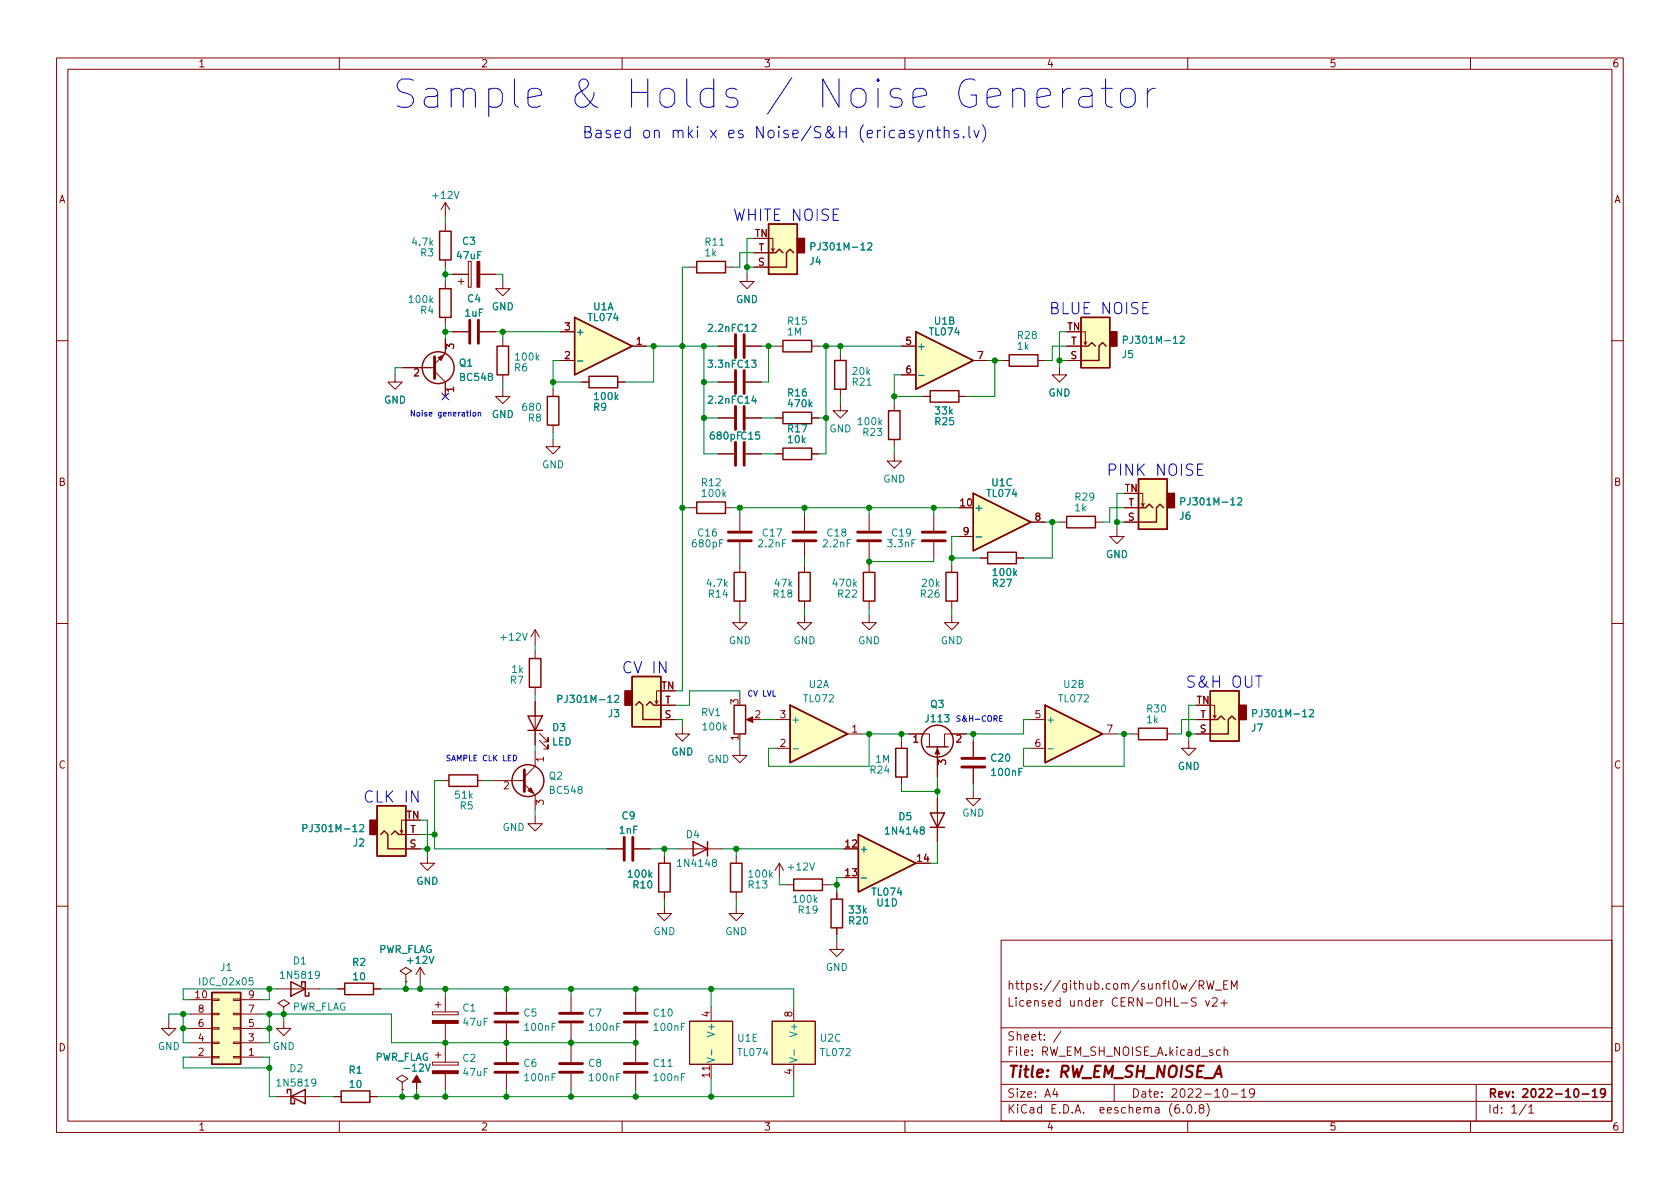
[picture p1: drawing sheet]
<svg xmlns="http://www.w3.org/2000/svg" width="297mm" height="210mm" viewBox="0 0 297 210" stroke-linecap="round" stroke-linejoin="round" font-family="sans-serif">
<g fill="none" stroke="#840000" stroke-width=".18">
<path d="M10 10.2h277v190.1h-277zM12 12.2h273v186.1h-273zM60 10.2v2M110 10.2v2M160 10.2v2M210 10.2v2M260 10.2v2M78.7 35.8v2.5M78.7 39.6v1.3M78.7 35.8l-.7 1.3M78.7 35.8l.8 1.3M78.7 59.9v2.6l-1.9 1.9"/>
<path d="M78.7 46v1.2M78.7 49.8v1.2M78.7 56.1v1.3M80 58.7h2.8M80 48.5h2.8M81 49.8h1M81.5 49.3v1M82.8 46.2h.5v4.6h-.5zM84.8 58.7h2.8M84.8 48.5h2.8M88.9 49.8v1.2h1.3l-1.3 1.3-1.3-1.3h1.3M88.9 59.9v1.3"/>
<path d="M99.1 58.7h2.5M121.9 47.2h1.3M128.3 47.2h1.2M132.1 48.5v1.3h-1.3l1.3 1.2 1.2-1.2h-1.2M133.3 47.2h2.6M133.3 44.7h2.6M135.9 42.2h.8v2.2l.2-.5M136.4 43.9l.3 .5M191.1 58.7h.8v2.3l.3-.6M10 60.2h2M69.8 66.3v1.3h1.3l-1.3 1.2-1.2-1.2h1.2M71.1 65h5.7"/>
<path d="M76.8 65.7l1.9 1.9v2.5M88.9 68.8v1.3h1.3l-1.3 1.3-1.3-1.3h1.3M88.9 66.3v1.3M97.8 77.7v1.3h1.3l-1.3 1.3-1.3-1.3h1.3M97.8 68.8v1.3M97.8 75.2v1.2M99.1 63.7h2.5M102.9 67.6h1.2M109.2 67.6h1.3M111.8 61.2h2.5M127 61.2h2.8M127 73.9h2.8"/>
<path d="M127 67.6h2.8M131.8 61.2h2.8M131.8 73.9h2.8M131.8 67.6h2.8M137.2 61.2h1.2M137.2 73.9h1.2M143.5 61.2h1.3M143.5 73.9h1.3M148.6 71.4v1.2h1.3l-1.3 1.3-1.3-1.3h1.3M148.6 62.5v1.2M148.6 68.8v1.3M158.1 71.4v1.2"/>
<path d="M158.1 77.7v1.3M159.4 61.2h2.5M159.4 66.3h2.5M163.2 70.1h1.3M169.5 70.1h1.3M172.1 63.7h2.5M177.2 63.7h1.2M183.5 63.7h1.3M187.3 65v1.3h-1.2l1.2 1.3 1.3-1.3h-1.3M188.6 61.2h2.5M188.6 63.7h2.5M191.6 60.4l.3 .6"/>
<path d="M285 60.2h2M121.9 89.8h1.3M127 80.3h2.8M128.3 89.8h1.2M130.8 91.1v2.7M130.8 95.9v2.8M130.8 99.9v1.3M131.8 80.3h2.8M137.2 80.3h1.2M142.2 91.1v2.7M142.2 95.9v2.8M142.2 99.9v1.3"/>
<path d="M143.5 80.3h1.3M153.7 91.1v2.7M153.7 95.9v2.8M153.7 99.9v1.3M158.1 80.3v1.2h1.3l-1.3 1.3-1.3-1.3h1.3M165.1 91.1v2.7M165.1 95.9v2.8M168.3 99.9v1.3M169.5 94.9h2.6M173.4 98.7h1.2M179.7 98.7h1.3M182.2 92.3h2.6"/>
<path d="M187.3 92.3h1.3M193.7 92.3h1.2M197.5 93.6v1.3h-1.3l1.3 1.2 1.3-1.2h-1.3M198.8 92.3h2.5M198.8 89.8h2.5M201.3 87.2h.8v2.3l.2-.5M201.8 89l.3 .5M10 110.2h2M94.6 111.4v2.5M94.6 115.2v1.3M94.6 111.4l.8 1.2M94.6 111.4l-.7 1.2"/>
<path d="M130.8 108.8v1.3h1.3l-1.3 1.3-1.3-1.3h1.3M130.8 106.3v1.3M142.2 108.8v1.3h1.3l-1.3 1.3-1.2-1.3h1.2M142.2 106.3v1.3M153.7 108.8v1.3h1.2l-1.2 1.3-1.3-1.3h1.3M153.7 106.3v1.3M168.3 108.8v1.3h1.2l-1.2 1.3-1.3-1.3h1.3M168.3 106.3v1.3M285 110.2h2M78.1 138h1.3M84.5 138h1.2M87 138h5.7"/>
<path d="M92.7 138.7l1.9 1.9v2.5M94.6 133v2.5l-1.9 1.9M94.6 121.5v1.3M94.6 124.1v7.6M95.4 130.9l1.5 1.6v-.8v.8h-.8M95.4 129.7l1.5 1.5v-.8v.8h-.8M116.3 123.9l-.2 .6M116.8 122.2h-.7v2.3l-.3-.6M116.8 127.2h2.6M116.8 124.7h2.6M120.6 128.5v1.3h1.3l-1.3 1.3-1.2-1.3h1.2M130.8 132.3v1.3h1.3l-1.3 1.3-1.3-1.3h1.3"/>
<path d="M132.3 127.2h1M137.2 127.2h2.5M137.2 132.3h2.5M149.9 129.8h2.5M159.4 131.1v1.2M159.4 137.4v1.3M160.7 129.8h3.6v2.3M165.7 132.1v5.3M170.8 129.8h-3.8v2.3M172.1 139.9v1.3h1.3l-1.3 1.3-1.3-1.3h1.3M172.1 131.1v2.8M172.1 135.9v2.8"/>
<path d="M182.2 127.2h2.6M182.2 132.3h2.6M194.9 129.8h2.6M200 129.8h1.3M206.4 129.8h1.2M210.2 131.1v1.2h-1.3l1.3 1.3 1.3-1.3h-1.3M211.5 129.8h2.5M211.5 127.2h2.5M214 124.7h.8v2.3l.2-.5M214.5 126.5l.3 .5M71.2 146.8l-.2 .5M71.8 145h-.8v2.3l-.3-.5"/>
<path d="M71.8 150.1h2.5M71.8 147.6h2.5M75.6 151.4v1.2h1.2l-1.2 1.3-1.3-1.3h1.3M94.6 144.4v1.3h1.3l-1.3 1.2-1.3-1.2h1.3M107.3 150.1h2.8M112.1 150.1h2.8M117.5 151.4v1.2M117.5 157.7v1.3M120 150.1h7.6M130.2 151.4v1.2M130.2 157.7v1.3M137.8 152.6l.8 1.3"/>
<path d="M137.8 152.6v2.6M137.8 152.6l-.8 1.3M139.1 156.5h1.2M145.4 156.5h1.3M148 157.7v1.3M165.7 141.2v7.6M10 160.2h2M33.7 176.8h3.8M33.7 179.3h3.8M37.5 176.7h1.2v.2h-1.2zM37.5 179.2h1.2v.2h-1.2zM41.3 176.7h1.2v.2h-1.2z"/>
<path d="M41.3 179.2h1.2v.2h-1.2zM42.5 176.8h3.9M42.5 179.3h3.9M48.9 174.9h7.6M50.2 178l1-.6-1-.6-1.1 .6 1.1 .6v1.3M50.2 179.3h.1M59.7 174.9h1.3M66 174.9h1.3M71.8 172.3l1-.6-1-.6-1.1 .6 1.1 .6v1.3M71.8 173.6h.1M74.3 171.1l-.8 1.2M74.3 171.1v2.5"/>
<path d="M74.3 171.1l.8 1.2M76.5 178.9h4.5v.5h-4.5zM77 177.7h1M77.5 177.2v1M78.7 176.1v2.8M89.5 176.1v2.8M101 176.1v2.8M112.4 176.1v2.8M117.5 160.3v1.2h1.2l-1.2 1.3-1.3-1.3h1.3M125.7 178v2.6M130.2 160.3v1.2h-1.3l1.3 1.3 1.2-1.3h-1.2M140.3 178v2.6"/>
<path d="M148 166.6v1.3h-1.3l1.3 1.3 1.2-1.3h-1.2M148 164.1v1.2M177 166.3h108v32h-108zM211.5 176.5l-.6-.1-.3 .3 .2 .4 .6 .3v.4l-.2 .1h-.6M211.5 173.4l-1.3 1.9M212 174.2l.7-.1 .2-.2-.1-.3-.2-.2h-.6v1.5M212.4 174.2l.5 .7M213.1 176.9l.4 1 .4-1M213.4 173.4l.3 1.5 .3-1 .3 1 .3-1.5M214.4 176.6l.5-.2 .2 .2 .1 .3-.9 1h.9M214.9 175.1h1.1M215.9 177.4h1.1"/>
<path d="M216.4 174.1h.5M216.4 176.8v1.1M217.1 173.4h-.7v1.5h.7M217.7 174.9v-1.5l.5 1.1 .5-1.1v1.5M285 160.2h2M29.8 180.6v1.3h1.3l-1.3 1.2-1.2-1.2h1.2M33.7 186.9h3.8M33.7 184.4h3.8M33.7 181.9h3.8M37.5 181.7h1.2v.3h-1.2zM37.5 184.3h1.2v.2h-1.2zM37.5 186.8h1.2v.3h-1.2z"/>
<path d="M41.3 181.7h1.2v.3h-1.2zM41.3 184.3h1.2v.2h-1.2zM41.3 186.8h1.2v.3h-1.2zM42.5 186.9h3.9M42.5 184.4h3.9M42.5 181.9h3.9M48.9 193.9h7.6M50.2 180.6v1.3h1.2l-1.2 1.2-1.3-1.2h1.3M59.1 193.9h1.2M60 198.3v2M65.4 193.9h1.3M71.1 191.4l1-.7-1-.6-1 .6 1 .7v1.3"/>
<path d="M71.1 192.7h.1M76.5 187.8h4.5v.5h-4.5zM77 186.6h1M77.5 186v1.1M78.7 181v2.8M78.7 185v2.8M78.7 189.9v2.8M89.5 181v2.8M89.5 185v2.8M89.5 189.9v2.8M101 181v2.8M101 185v2.8"/>
<path d="M101 189.9v2.8M110 198.3v2M112.4 181v2.8M112.4 185v2.8M112.4 189.9v2.8M121.9 180.6h7.6v7.6h-7.6zM125.7 188.2v2.5M136.5 180.6h7.6v7.6h-7.6zM140.3 188.2v2.5M160 198.3v2M177 194.8h108M177 191.8h108"/>
<path d="M177 187.8h108M177 181.8h108M186.5 192.5l-.4 1h1M186.9 193v1M187.6 182.4l-1.3 1.9M197 191.8v3M208.4 195.3a.59 .59 0 0 0-.7 .7v.5l.2 .3h.4l.2-.1 .1-.5-.2-.2-.4-.1-.3 .3M209.2 196.7v.1M210 198.3v2M210.1 195.4l.1-.1a.81 .81 0 0 1 .6 .7 .81 .81 0 0 1-.3 .8h-.1a.81 .81 0 0 1-.6-.6 .81 .81 0 0 1 .3-.8zM211.4 196.7v.1M212.3 196l-.3-.3 .1-.2 .2-.2 .4 .1 .2 .2-.1 .2-.7 .2-.1 .3 .1 .4 .2 .1h.3l.3-.3v-.2l-.3-.3"/>
<path d="M213.4 195.1a1.72 1.72 0 0 1 0 2.3M215.8 185.7l-.4-.1-.3 .3v.4l.1 .3h.6M216.4 192.6l.2-.1a.81 .81 0 0 1 .6 .7 .81 .81 0 0 1-.3 .8h-.2a.81 .81 0 0 1-.6-.6 .81 .81 0 0 1 .3-.8zM216.4 185.8l.2-.2 .4 .1 .1 .9M216.4 185.1v1.5M217.7 193.5h1.2M219.5 193l.4-.5v1.5M219.5 194h.9M221.8 193.2l-.3 .3-.4-.1-.2-.2 .2-.6 .4-.1 .2 .2a.99 .99 0 0 1-.3 1.3h-.3M260 198.3v2M261 191.8v6.5M269.9 195.3l-1.3 1.9"/>
<path d="M270.3 195.8l.4-.5v1.5M270.3 196.8h.9"/>
</g>
<path d="M279.8 193.5h1.1M281.6 193l.4-.5v1.5M281.6 194h.8M283.8 193.2l-.2 .3h-.3l-.3-.3 .1-.6 .5-.1 .2 .2a.99 .99 0 0 1-.4 1.3h-.3" fill="none" stroke="#840000" stroke-width=".3"/>
<path d="M214.7 190.5l.9-2 .4 2" fill="none" stroke="#840000" stroke-width=".4"/>
<g fill="none" stroke="#840000" stroke-width=".25">
<path d="M135.9 39.6h5.1v8.9h-5.1zM77.7 51h2.1v5.1h-2.1zM77.7 40.9h2.1v5.1h-2.1zM101.6 56.1l10.2 5.1-10.2 5.1zM123.2 46.2h5.1v2.1h-5.1zM135.9 44.7h1.3l.6-.6 .6 .6M140.3 44.7l-.6-.6-.6 .6v2.5h-3.2M161.9 58.7l10.2 5-10.2 5.1zM191.1 56.1h5.1v8.9h-5.1zM87.9 61.2h2v5.1h-2zM96.8 70.1h2v5.1h-2zM104.1 66.5h5.1v2.1h-5.1z"/>
<path d="M138.4 60.2h5.1v2h-5.1zM138.4 72.9h5.1v2h-5.1zM138.4 79.2h5.1v2.1h-5.1zM147.6 63.7h2v5.1h-2zM157.1 72.6h2v5.1h-2zM164.5 69.1h5v2h-5zM178.4 62.7h5.1v2.1h-5.1zM191.1 61.2h1.3l.6-.6 .7 .6M195.6 61.2l-.7-.6-.6 .6v2.5h-3.2M123.2 88.8h5.1v2h-5.1zM172.1 87.2l10.1 5.1-10.1 5.1zM174.6 97.7h5.1v2h-5.1z"/>
<path d="M188.6 91.3h5.1v2h-5.1zM201.3 84.7h5.1v8.9h-5.1zM201.3 89.8h1.3l.6-.7 .6 .7M205.7 89.8l-.6-.7-.6 .7v2.5h-3.2M93.6 116.5h2v5h-2zM111.8 119.6h5v8.9h-5zM129.8 101.2h2v5.1h-2zM141.2 101.2h2.1v5.1h-2.1zM152.7 101.2h2v5.1h-2zM167.3 101.2h2v5.1h-2zM79.4 137h5.1v2.1h-5.1zM93.3 126.6h2.6l-1.3 2.6z"/>
<path d="M93.3 129.2h2.6M112.4 124.7l.6-.6 .7 .6v2.5h3.1M114.3 124.7l.6-.6 .7 .6h1.2M129.8 124.7h2v5.1h-2zM139.7 124.7l10.2 5.1-10.2 5.1zM158.4 132.3h2v5.1h-2zM163.8 132.1h3.8M184.8 124.7l10.1 5.1-10.1 5.1zM201.3 128.8h5.1v2h-5.1zM214 122.2h5.1v8.9h-5.1zM214 127.2h1.3l.6-.6 .6 .6M218.4 127.2l-.6-.6-.6 .6v2.6h-3.2"/>
<path d="M66.7 142.5h5.1v8.9h-5.1zM67.3 147.6l.6-.7 .7 .7v2.5h3.2M69.2 147.6l.6-.7 .7 .7h1.3M116.5 152.6h2v5.1h-2zM122.6 148.8l2.5 1.3-2.5 1.3zM125.1 148.8v2.6M129.2 152.6h2v5.1h-2zM140.3 155.4h5.1v2.1h-5.1zM146.9 159h2.1v5.1h-2.1zM151.8 147.6l10.1 5-10.1 5.1zM164.5 143.8h2.5l-1.3 2.5zM164.5 146.3h2.5"/>
<path d="M37.5 175.5h5v12.7h-5zM51.4 173.6l2.6 1.3-2.6 1.2zM53.3 174.2v-.6h.7v2.5h.6v-.6M61 173.9h5v2h-5zM50.8 193.3v-.6h.6v2.5h.7v-.6M51.4 193.9l2.6-1.2v2.5zM60.3 192.9h5.1v2h-5.1z"/>
<circle cx="77.5" cy="65" r="2.82"/>
<circle cx="93.3" cy="138" r="2.82"/>
<circle cx="165.7" cy="131.1" r="2.82"/>
</g>
<g fill="none" stroke="#840000" stroke-width=".51">
<path d="M83.1 56.6v4.1M84.6 56.6v4.1M130 59.2v4M131.6 59.2v4M76.8 63.1v3.8M130 65.5v4.1M130 71.9v4M130 78.2v4.1M131.6 65.5v4.1M131.6 71.9v4M131.6 78.2v4.1M128.8 94.1h4"/>
<path d="M128.8 95.6h4M140.2 94.1h4.1M140.2 95.6h4.1M151.6 94.1h4.1M151.6 95.6h4.1M163.1 94.1h4M163.1 95.6h4M92.7 136.1v3.8M170.1 134.1h4M170.1 135.6h4M110.4 148.1v4M111.9 148.1v4"/>
<path d="M87.5 179.2h4.1M98.9 179.2h4.1M110.4 179.2h4M87.5 189.6h4.1M87.5 188.1h4.1M87.5 180.7h4.1M98.9 189.6h4.1M98.9 188.1h4.1M98.9 180.7h4.1M110.4 189.6h4M110.4 188.1h4M110.4 180.7h4"/>
</g>
<g fill="#840000" stroke="#840000" stroke-width=".18">
<path d="M93.3 139.8l.6-.5 .5 1z"/>
<path d="M73.7 190.1l.7 1.3h-.7v1.3v-1.3h-.8z"/>
<path d="M84.3 46.2h.5v4.6h-.5z"/>
<path d="M77.5 63.2l1-.5-.5 1z"/>
<path d="M165.7 132.3l.4 1h-.7z"/>
<path d="M76.5 180.5h4.5v.5h-4.5z"/>
<path d="M76.5 189.4h4.5v.5h-4.5z"/>
<path d="M132 127.2l1.1-.5v1.1z"/>
</g>
<g fill="#ffffc2" stroke="#ffffc2" stroke-width=".18">
<path d="M151.8 147.6l10.1 5-10.1 5.1z"/>
<path d="M214 122.2h5.1v8.9h-5.1z"/>
<path d="M37.5 175.5h5v12.7h-5z"/>
<path d="M184.8 124.7l10.1 5.1-10.1 5.1z"/>
<path d="M201.3 84.7h5.1v8.9h-5.1z"/>
<path d="M161.9 58.7l10.2 5-10.2 5.1z"/>
<path d="M135.9 39.6h5.1v8.9h-5.1z"/>
<path d="M139.7 124.7l10.2 5.1-10.2 5.1z"/>
<path d="M101.6 56.1l10.2 5.1-10.2 5.1z"/>
<path d="M136.5 180.6h7.6v7.6h-7.6z"/>
<path d="M191.1 56.1h5.1v8.9h-5.1z"/>
<path d="M66.7 142.5h5.1v8.9h-5.1z"/>
<path d="M172.1 87.2l10.1 5.1-10.1 5.1z"/>
<path d="M121.9 180.6h7.6v7.6h-7.6z"/>
<path d="M111.8 119.6h5v8.9h-5z"/>
</g>
<g fill="none" stroke="#008484" stroke-width=".18">
<path d="M143.4 43.6l.6-.1 .1-.1-.1-.3-.6-.2v1.3M153.4 43.1l.5-.2 .2 .4-.7 .9h.7M208.7 59.6l.5-.2 .2 .4-.8 .9h.8M102.1 63.8h1M162.4 66.4h1M198.6 60.1h.6l.2-.2-.1-.3-.7-.2v1.3M172.6 95h1M208.8 88.7l.6-.1 .1-.2v-.3l-.7-.1v1.3M218.8 88.1l.5-.1 .3 .4-.8 .9h.8M98.6 123.6h.6l.2-.2-.1-.3-.7-.2v1.3M108.7 123.1l.5-.2 .2 .4-.8 .9h.8M140.2 132.4h1"/>
<path d="M185.3 132.4h1M221.5 126.2l.6-.1 .1-.2v-.3l-.7-.1v1.3M231.5 125.6l.5-.1 .3 .3-.8 1h.8M53.6 146.5l.6-.1 .1-.2-.1-.3-.6-.1v1.3M63.6 145.9l.5-.1 .2 .4-.8 .9h.8M152.3 155.3h.9M125 187l1.3 .5-1.3 .4M125.8 185.6v1M139.6 187l1.3 .5-1.3 .4M140.4 185.6v1"/>
</g>
<g fill="#840000" stroke="#840000" stroke-width=".25">
<path d="M219.1 124.7h1.2v2.5h-1.2z"/>
<path d="M206.4 87.2h1.2v2.6h-1.2z"/>
<path d="M141 42.2h1.2v2.5h-1.2z"/>
<path d="M196.2 58.7h1.3v2.5h-1.3z"/>
<path d="M65.4 145h1.3v2.6h-1.3z"/>
<path d="M110.5 122.2h1.3v2.5h-1.3z"/>
</g>
<g fill="none" stroke="#0000c2" stroke-width=".18">
<path d="M179.1 16.1a1.24 1.24 0 0 1 2.1 .2v2.7M179.1 15.6v3.4M183.3 17.3l2.4-.5v-.5l-.2-.4-.5-.3h-.9l-.5 .3-.3 .4v1.9l.3 .5 .5 .3h.9l.5-.3M187.9 15.6v3.4M189.3 15.6a1.28 1.28 0 0 0-1.4 1M191 15.9l.4-.3h1l.5 .3 .2 .4v2.7M193.1 16.8l-.5 .3h-1.2a.98 .98 0 0 0-.7 .9 .98 .98 0 0 0 .7 1h1.2l.5-.3M194.8 15.6h1.9M195.5 14v4.2l.2 .5 .5 .3h.5M198.3 16.1a1.36 1.36 0 0 1 1.4-.5 1.36 1.36 0 0 1 1 1v1.4a1.36 1.36 0 0 1-1.3 1 1.36 1.36 0 0 1-1.3-1v-1.4zM202.9 15.6v3.4M204.3 15.6a1.28 1.28 0 0 0-1.4 1"/>
<path d="M161.5 23.1l-.5-.1-.2 .3 .1 .3 .6 .2 .1 .2-.1 .3-.2 .1-.5-.1M162.3 23l.5 1.4M163.2 23l-.6 1.8-.3 .2M164 23.2a.5 .5 0 0 1 .9 .1v1.1M164 23v1.4M165.8 22.4v1.7l.1 .2 .4 .1M166.9 23.2a.5 .5 0 0 1 .9 .1v1.1M166.9 22.4v2M169.4 23.1l-.5-.1-.2 .3 .1 .3 .6 .2 .1 .2-.1 .3-.2 .1-.5-.1M170.4 24.2l.1 .1-.1 .1-.1-.1 .1-.1v.2M171.3 22.4v1.7l.3 .3M172.2 23l.5 1.4 .4-1.4"/>
<path d="M173.7 22.1a2.29 2.29 0 0 1 0 3M203 53.5h-.9v2h.9M83.7 73l.1-.1 .3 .1-.1 .5h-.3zM84.6 73h.3l.1 .6M84.6 72.9v.7M211.8 83h.6M212.7 82.1h-.9v2h.9M222 119.5h1.1M73.9 139.8v2l-1.1-2v2M90.8 133.5a.51 .51 0 0 1 .5 .5 .51 .51 0 0 1-.5 .5zM176.7 127h.4M177.2 126.6h-.5v1h.5"/>
</g>
<g fill="none" stroke="#008400" stroke-width=".18">
<path d="M78.7 38.3v1.3M78.7 47.2v2.6M78.7 57.4v2.5M78.7 58.7h1.3M78.7 48.5h1.3M87.6 58.7h11.5M87.6 48.5h1.3v1.3M88.9 58.7v1.2M121.9 47.2h-1.3v75h-1.2M132.1 47.2h1.2M133.3 44.7h-2.5v2.5h-1.3M133.3 42.2h-1.2v6.3"/>
<path d="M188.6 58.7h-1.3v6.3M71.1 65h-1.3v1.3M88.9 67.6v1.2M97.8 76.4v1.3M97.8 67.6h5.1M99.1 63.7h-1.3v5.1M114.3 61.2h12.7M115.6 61.2v6.4h-5.1M124.5 61.2v19.1h2.5M124.5 67.6h2.5M124.5 73.9h2.5M134.6 61.2h2.6"/>
<path d="M134.6 73.9h2.6M135.9 61.2v6.4h-1.3M144.8 61.2h14.6M144.8 73.9h1.2M146 61.2v19.1h-1.2M148.6 61.2v1.3M148.6 70.1v1.3M158.1 79v1.3M158.1 70.1h5.1M159.4 66.3h-1.3v5.1M174.6 63.7h2.6M175.9 63.7v6.4h-5.1"/>
<path d="M187.3 63.7h1.3M188.6 61.2h-2.5v2.5h-1.3M120.6 89.8h1.3M129.5 89.8h40M130.8 89.8v1.3M130.8 98.7v1.2M134.6 80.3h2.6M142.2 89.8v1.3M142.2 98.7v1.2M153.7 89.8v1.3M153.7 98.7v1.2M165.1 89.8v1.3"/>
<path d="M165.1 98.7v.6h-11.4M168.3 98.7h5.1M169.5 94.9h-1.2v5M184.8 92.3h2.5M186.1 92.3v6.4h-5.1M197.5 92.3h1.3M198.8 89.8h-2.6v2.5h-1.3M198.8 87.2h-1.3v6.4M94.6 113.9v1.3M130.8 107.6v1.2M142.2 107.6v1.2M153.7 107.6v1.2"/>
<path d="M168.3 107.6v1.2M78.1 138h-1.3v12.1h30.5M85.7 138h1.3M94.6 122.8v1.3M94.6 131.7v1.3M119.4 127.2h1.2v1.3M130.8 123.4v-1.2h-8.9v2.5h-2.5M130.8 131.1v1.2M134.6 127.2h2.6M152.4 129.8h8.3M153.7 129.8v5.7h-17.8v-3.2h1.3M159.4 129.8v1.3"/>
<path d="M159.4 138.7v1.2h6.3M165.7 137.4v3.8M172.1 129.8v1.3M172.1 138.7v1.2M182.2 127.2h-1.2v2.6h-10.2M197.5 129.8h2.5M198.8 129.8v5.7h-17.8v-3.2h1.2M210.2 129.8h1.3M211.5 127.2h-2.6v2.6h-1.3M211.5 124.7h-1.3v6.4M74.3 150.1h1.3M74.3 145h1.3v6.4"/>
<path d="M74.3 147.6h2.5M94.6 143.1v1.3M114.9 150.1h5.1M117.5 150.1v1.3M117.5 159v1.3M127.6 150.1h21.6M130.2 150.1v1.3M130.2 159v1.3M137.8 155.2v1.3h1.3M146.7 156.5h1.3M149.2 155.2h-1.2v2.5M165.7 148.8v3.8h-1.2"/>
<path d="M32.4 179.3v5.1h1.3M33.7 179.3h-3.9v1.3M46.4 179.3h22.8v5.1h43.2M47.6 174.9v1.9h-1.2M47.6 179.3v5.1h-1.2M48.9 174.9h-16.5v1.9h1.3M50.2 179.3v1.3M56.5 174.9h3.2M67.3 174.9h73v3.1M71.8 173.6v1.3M74.3 173.6v1.3M78.7 174.9v1.2"/>
<path d="M89.5 174.9v1.2M101 174.9v1.2M112.4 174.9v1.2M125.7 174.9v3.1M148 165.3v1.3M32.4 181.9h1.3M33.7 186.9h-1.3v1.9h15.2M46.4 181.9h1.2M46.4 186.9h1.2v7h1.3M56.5 193.9h2.6M71.1 192.7v1.2M73.7 192.7v1.2"/>
<path d="M78.7 183.8v1.2M78.7 192.7v1.2M89.5 183.8v1.2M89.5 192.7v1.2M101 183.8v1.2M101 192.7v1.2M112.4 183.8v1.2M112.4 192.7v1.2M125.7 190.7v3.2M140.3 190.7v3.2h-73.6"/>
</g>
<path d="M78.1 69.5l1.2 1.2M79.3 69.5l-1.2 1.2" fill="none" stroke="#000084" stroke-width=".18"/>
<g fill="#008400" stroke="#008400" stroke-width=".18">
<circle cx="153.7" cy="129.8" r=".46"/>
<circle cx="148" cy="156.5" r=".46"/>
<circle cx="125.7" cy="174.9" r=".46"/>
<circle cx="130.2" cy="150.1" r=".46"/>
<circle cx="78.7" cy="184.4" r=".46"/>
<circle cx="74.3" cy="174.9" r=".46"/>
<circle cx="78.7" cy="193.9" r=".46"/>
<circle cx="89.5" cy="193.9" r=".46"/>
<circle cx="71.8" cy="174.9" r=".46"/>
<circle cx="76.8" cy="147.6" r=".46"/>
<circle cx="89.5" cy="184.4" r=".46"/>
<circle cx="75.6" cy="150.1" r=".46"/>
<circle cx="47.6" cy="179.3" r=".46"/>
<circle cx="50.2" cy="179.3" r=".46"/>
<circle cx="47.6" cy="188.8" r=".46"/>
<circle cx="47.6" cy="181.9" r=".46"/>
<circle cx="32.4" cy="181.9" r=".46"/>
<circle cx="32.4" cy="179.3" r=".46"/>
<circle cx="47.6" cy="174.9" r=".46"/>
<circle cx="112.4" cy="184.4" r=".46"/>
<circle cx="125.7" cy="193.9" r=".46"/>
<circle cx="112.4" cy="174.9" r=".46"/>
<circle cx="112.4" cy="193.9" r=".46"/>
<circle cx="78.7" cy="174.9" r=".46"/>
<circle cx="89.5" cy="174.9" r=".46"/>
<circle cx="101" cy="174.9" r=".46"/>
<circle cx="117.5" cy="150.1" r=".46"/>
<circle cx="101" cy="184.4" r=".46"/>
<circle cx="101" cy="193.9" r=".46"/>
<circle cx="73.7" cy="193.9" r=".46"/>
<circle cx="71.1" cy="193.9" r=".46"/>
<circle cx="120.6" cy="89.8" r=".46"/>
<circle cx="130.8" cy="89.8" r=".46"/>
<circle cx="124.5" cy="67.6" r=".46"/>
<circle cx="124.5" cy="61.2" r=".46"/>
<circle cx="135.9" cy="61.2" r=".46"/>
<circle cx="142.2" cy="89.8" r=".46"/>
<circle cx="153.7" cy="89.8" r=".46"/>
<circle cx="175.9" cy="63.7" r=".46"/>
<circle cx="158.1" cy="70.1" r=".46"/>
<circle cx="146" cy="61.2" r=".46"/>
<circle cx="148.6" cy="61.2" r=".46"/>
<circle cx="146" cy="73.9" r=".46"/>
<circle cx="88.9" cy="58.7" r=".46"/>
<circle cx="78.7" cy="58.7" r=".46"/>
<circle cx="78.7" cy="48.5" r=".46"/>
<circle cx="132.1" cy="47.2" r=".46"/>
<circle cx="97.8" cy="67.6" r=".46"/>
<circle cx="115.6" cy="61.2" r=".46"/>
<circle cx="120.6" cy="61.2" r=".46"/>
<circle cx="124.5" cy="73.9" r=".46"/>
<circle cx="168.3" cy="98.7" r=".46"/>
<circle cx="159.4" cy="129.8" r=".46"/>
<circle cx="165.7" cy="139.9" r=".46"/>
<circle cx="198.8" cy="129.8" r=".46"/>
<circle cx="197.5" cy="92.3" r=".46"/>
<circle cx="210.2" cy="129.8" r=".46"/>
<circle cx="172.1" cy="129.8" r=".46"/>
<circle cx="153.7" cy="99.3" r=".46"/>
<circle cx="165.1" cy="89.8" r=".46"/>
<circle cx="187.3" cy="63.7" r=".46"/>
<circle cx="186.1" cy="92.3" r=".46"/>
</g>
<text font-size="7" fill="#0000c2" x="69.2" y="19.2">Sample &amp; Holds / Noise Generator</text>
<g font-size="2.8" fill="#0000c2">
<text x="102.9" y="24.5">Based on mki x es Noise/S&amp;H (ericasynths.lv)</text>
<text x="129.5" y="39.1">WHITE NOISE</text>
<text x="185.4" y="55.6">BLUE NOISE</text>
<text x="195.6" y="84.2">PINK NOISE</text>
<text x="109.9" y="119.1">CV IN</text>
<text x="209.5" y="121.6">S&amp;H OUT</text>
<text x="64.1" y="141.9">CLK IN</text>
</g>
<text font-size="2.8" fill="#840000" x="178" y="190.6">Title: RW_EM_SH_NOISE_A</text>
<g font-size="2.1" fill="#840000">
<text x="178" y="178">Licensed under CERN-OHL-S v2+</text>
<text x="178" y="175">https://github.com/sunfl0w/RW_EM</text>
<text x="178" y="184">Sheet: /</text>
<text x="178" y="186.7">File: RW_EM_SH_NOISE_A.kicad_sch</text>
<text x="178" y="196.9">KiCad E.D.A. eeschema (6.0.8)</text>
<text x="178" y="194.1">Size: A4</text>
<text x="200" y="194.1">Date: 2022-10-19</text>
<text x="263" y="194.1">Rev: 2022-10-19</text>
<text x="263" y="196.9">Id: 1/1</text>
</g>
<g font-size="1.8" fill="#840000">
<text x="35" y="11.9">1</text>
<text x="85" y="11.9">2</text>
<text x="135" y="11.9">3</text>
<text x="185" y="11.9">4</text>
<text x="235" y="11.9">5</text>
<text x="285" y="11.9">6</text>
<text x="10.3" y="35.9">A</text>
<text x="285.3" y="35.9">A</text>
<text x="133.4" y="41.9">TN</text>
<text x="134" y="47">S</text>
<text x="134.1" y="44.4">T</text>
<text x="99.8" y="58.4">3</text>
<text x="188.7" y="58.4">TN</text>
<text x="80.3" y="61.7" transform="rotate(-90 80.3 61.7)">3</text>
<text x="99.8" y="63.5">2</text>
<text x="112.5" y="61">1</text>
<text x="160.2" y="61">5</text>
<text x="172.9" y="63.5">7</text>
<text x="189.3" y="63.5">S</text>
<text x="189.3" y="61">T</text>
<text x="73.2" y="66.5">2</text>
<text x="80.3" y="69.3" transform="rotate(-90 80.3 69.3)">1</text>
<text x="160.2" y="66">6</text>
<text x="10.3" y="85.9">B</text>
<text x="169.8" y="89.5">10</text>
<text x="198.8" y="87">TN</text>
<text x="199.5" y="89.5">T</text>
<text x="285.3" y="85.9">B</text>
<text x="170.3" y="94.6">9</text>
<text x="183" y="92.1">8</text>
<text x="199.4" y="92.1">S</text>
<text x="116.9" y="121.9">TN</text>
<text x="117.6" y="124.5">T</text>
<text x="130.6" y="124.6" transform="rotate(-90 130.6 124.6)">3</text>
<text x="211.5" y="124.5">TN</text>
<text x="117.5" y="127">S</text>
<text x="130.6" y="130.9" transform="rotate(-90 130.6 130.9)">1</text>
<text x="133.5" y="127">2</text>
<text x="137.9" y="127">3</text>
<text x="150.6" y="129.5">1</text>
<text x="161.4" y="131.3">1</text>
<text x="169.1" y="131.3">2</text>
<text x="183" y="127">5</text>
<text x="195.7" y="129.5">7</text>
<text x="212.1" y="129.5">S</text>
<text x="212.2" y="127">T</text>
<text x="10.3" y="135.9">C</text>
<text x="96.1" y="134.7" transform="rotate(-90 96.1 134.7)">1</text>
<text x="137.9" y="132.1">2</text>
<text x="167.3" y="135.2" transform="rotate(-90 167.3 135.2)">3</text>
<text x="183" y="132.1">6</text>
<text x="285.3" y="135.9">C</text>
<text x="89" y="139.6">2</text>
<text x="96.1" y="142.3" transform="rotate(-90 96.1 142.3)">3</text>
<text x="71.8" y="144.8">TN</text>
<text x="72.4" y="149.9">S</text>
<text x="72.5" y="147.3">T</text>
<text x="149.5" y="149.9">12</text>
<text x="149.5" y="154.9">13</text>
<text x="162.2" y="152.4">14</text>
<text x="34.6" y="176.5">10</text>
<text x="35.1" y="179.1">8</text>
<text x="44" y="179.1">7</text>
<text x="44" y="176.5">9</text>
<text x="125.5" y="179.8" transform="rotate(-90 125.5 179.8)">4</text>
<text x="140.1" y="179.8" transform="rotate(-90 140.1 179.8)">8</text>
<text x="10.3" y="185.9">D</text>
<text x="35.1" y="184.1">4</text>
<text x="35.1" y="181.6">6</text>
<text x="44" y="184.1">3</text>
<text x="44" y="181.6">5</text>
<text x="285.3" y="185.9">D</text>
<text x="35.1" y="186.7">2</text>
<text x="44" y="186.7">1</text>
<text x="125.5" y="190.5" transform="rotate(-90 125.5 190.5)">11</text>
<text x="140.1" y="190" transform="rotate(-90 140.1 190)">4</text>
<text x="35" y="199.9">1</text>
<text x="85" y="199.9">2</text>
<text x="135" y="199.9">3</text>
<text x="185" y="199.9">4</text>
<text x="235" y="199.9">5</text>
<text x="285" y="199.9">6</text>
</g>
<g font-size="1.8" fill="#008484">
<text x="76.7" y="35.2">+12V</text>
<text x="73" y="43.4">4.7k</text>
<text x="74.4" y="45.3">R3</text>
<text x="80.9" y="45.8">47uF</text>
<text x="81.8" y="43.3">C3</text>
<text x="124.7" y="45.3">1k</text>
<text x="124.8" y="43.4">R11</text>
<text x="143.2" y="46.8">J4</text>
<text x="144.2" y="44.3">PJ301M-12</text>
<text x="72.5" y="53.6">100k</text>
<text x="82.7" y="53.4">C4</text>
<text x="130.1" y="53.6">GND</text>
<text x="74.4" y="55.5">R4</text>
<text x="82.2" y="56">1uF</text>
<text x="86.9" y="54.9">GND</text>
<text x="101.7" y="59.3">+</text>
<text x="104.1" y="56.8">TL074</text>
<text x="104.9" y="54.9">U1A</text>
<text x="125.3" y="58.7">2.2nF C12</text>
<text x="139.2" y="59.3">1M</text>
<text x="139.4" y="57.4">R15</text>
<text x="164.4" y="59.3">TL074</text>
<text x="165.2" y="57.4">U1B</text>
<text x="180" y="59.9">R28</text>
<text x="81.2" y="64.8">Q1</text>
<text x="91" y="65.7">R6</text>
<text x="91.2" y="63.7">100k</text>
<text x="125.3" y="65">3.3nF C13</text>
<text x="162.1" y="61.8">+</text>
<text x="179.9" y="61.8">1k</text>
<text x="198.4" y="63.3">J5</text>
<text x="199.4" y="60.8">PJ301M-12</text>
<text x="67.9" y="71.4">GND</text>
<text x="81.5" y="67.4">BC548</text>
<text x="105.2" y="70.7">100k</text>
<text x="125.3" y="71.4">2.2nF C14</text>
<text x="139.4" y="70.1">R16</text>
<text x="150.8" y="68.2">R21</text>
<text x="150.8" y="66.3">20k</text>
<text x="185.4" y="70.1">GND</text>
<text x="86.9" y="73.9">GND</text>
<text x="92.5" y="72.6">680</text>
<text x="93.4" y="74.5">R8</text>
<text x="105" y="72.6">R9</text>
<text x="125.7" y="77.7">680pF C15</text>
<text x="139.4" y="76.4">R17</text>
<text x="139.5" y="72">470k</text>
<text x="146.6" y="76.4">GND</text>
<text x="151.8" y="75.2">100k</text>
<text x="152.7" y="77.1">R23</text>
<text x="165.4" y="75.2">R25</text>
<text x="165.4" y="73.3">33k</text>
<text x="95.8" y="82.8">GND</text>
<text x="139.4" y="78.4">10k</text>
<text x="124.1" y="86">R12</text>
<text x="124.3" y="87.9">100k</text>
<text x="156.1" y="85.3">GND</text>
<text x="174.6" y="87.9">TL074</text>
<text x="175.4" y="86">U1C</text>
<text x="190.2" y="88.5">R29</text>
<text x="209.6" y="89.4">PJ301M-12</text>
<text x="123.5" y="94.9">C16</text>
<text x="134.9" y="94.9">C17</text>
<text x="146.3" y="94.9">C18</text>
<text x="157.8" y="94.9">C19</text>
<text x="172.2" y="90.4">+</text>
<text x="190.1" y="90.4">1k</text>
<text x="208.6" y="91.9">J6</text>
<text x="122.5" y="96.8">680pF</text>
<text x="134.2" y="96.8">2.2nF</text>
<text x="145.6" y="96.8">2.2nF</text>
<text x="157.1" y="96.8">3.3nF</text>
<text x="175.7" y="101.8">100k</text>
<text x="195.5" y="98.7">GND</text>
<text x="125.1" y="103.8">4.7k</text>
<text x="125.4" y="105.7">R14</text>
<text x="136.8" y="105.7">R18</text>
<text x="137.1" y="103.8">47k</text>
<text x="147.4" y="103.8">470k</text>
<text x="148.2" y="105.7">R22</text>
<text x="162.8" y="105.7">R26</text>
<text x="163.1" y="103.8">20k</text>
<text x="175.6" y="103.8">R27</text>
<text x="88.7" y="113.3">+12V</text>
<text x="128.8" y="113.9">GND</text>
<text x="140.3" y="113.9">GND</text>
<text x="151.7" y="113.9">GND</text>
<text x="166.3" y="113.9">GND</text>
<text x="90.5" y="119">1k</text>
<text x="90.3" y="120.9">R7</text>
<text x="99.4" y="124.3">PJ301M-12</text>
<text x="142.2" y="124.2">TL072</text>
<text x="143" y="121.6">U2A</text>
<text x="164.6" y="125.2">Q3</text>
<text x="187.3" y="124.2">TL072</text>
<text x="188.1" y="121.6">U2B</text>
<text x="202.9" y="126">R30</text>
<text x="97.6" y="131.8">LED</text>
<text x="97.7" y="129.3">D3</text>
<text x="107.6" y="126.8">J3</text>
<text x="124" y="126.6">RV1</text>
<text x="124.4" y="129.2">100k</text>
<text x="139.8" y="127.9">+</text>
<text x="163.8" y="127.7">J113</text>
<text x="184.9" y="127.9">+</text>
<text x="202.8" y="127.9">1k</text>
<text x="221.3" y="129.4">J7</text>
<text x="222.3" y="126.8">PJ301M-12</text>
<text x="97.1" y="137.8">Q2</text>
<text x="118.7" y="133.6">GND</text>
<text x="125" y="134.9">GND</text>
<text x="153.9" y="136.8">R24</text>
<text x="154.8" y="134.9">1M</text>
<text x="175.3" y="134.7">C20</text>
<text x="175.5" y="137.2">100nF</text>
<text x="208.2" y="136.1">GND</text>
<text x="80.5" y="141.2">51k</text>
<text x="81.4" y="143.1">R5</text>
<text x="97.3" y="140.4">BC548</text>
<text x="54.3" y="147.1">PJ301M-12</text>
<text x="62.5" y="149.7">J2</text>
<text x="88.8" y="146.9">GND</text>
<text x="109.6" y="147.4">1nF</text>
<text x="110" y="144.9">C9</text>
<text x="121.4" y="148.2">D4</text>
<text x="156.9" y="147.6">1N4148</text>
<text x="158.9" y="145">D5</text>
<text x="170.1" y="144.4">GND</text>
<text x="111.2" y="155.2">100k</text>
<text x="120.1" y="153.3">1N4148</text>
<text x="132.5" y="155.2">100k</text>
<text x="139.5" y="153.9">+12V</text>
<text x="151.9" y="150.7">+</text>
<text x="73.6" y="156.5">GND</text>
<text x="112" y="157.1">R10</text>
<text x="132.4" y="157.1">R13</text>
<text x="140.4" y="159.6">100k</text>
<text x="141.2" y="161.5">R19</text>
<text x="150.2" y="161.5">33k</text>
<text x="154.3" y="158.4">TL074</text>
<text x="155.1" y="160.3">U1D</text>
<text x="115.5" y="165.3">GND</text>
<text x="128.2" y="165.3">GND</text>
<text x="150.2" y="163.4">R20</text>
<text x="39" y="171.7">J1</text>
<text x="49.9" y="173.1">1N5819</text>
<text x="51.9" y="170.5">D1</text>
<text x="62.4" y="170.8">R2</text>
<text x="62.5" y="173.3">10</text>
<text x="66.8" y="168.5">PWR_FLAG</text>
<text x="72.2" y="170.4">+12V</text>
<text x="146" y="171.7">GND</text>
<text x="35.5" y="174.2">IDC_02x05</text>
<text x="51.6" y="178.7">PWR_FLAG</text>
<text x="81.8" y="178.9">C1</text>
<text x="92.6" y="179.8">C5</text>
<text x="104.1" y="179.8">C7</text>
<text x="115.6" y="179.8">C10</text>
<text x="27.9" y="185.7">GND</text>
<text x="48.2" y="185.7">GND</text>
<text x="82" y="181.4">47uF</text>
<text x="92.9" y="182.3">100nF</text>
<text x="104.3" y="182.3">100nF</text>
<text x="115.8" y="182.3">100nF</text>
<text x="126.4" y="182.9" transform="rotate(-90 126.4 182.9)">V+</text>
<text x="130.5" y="184.2">U1E</text>
<text x="141" y="182.9" transform="rotate(-90 141 182.9)">V+</text>
<text x="145.1" y="184.2">U2C</text>
<text x="51.3" y="189.6">D2</text>
<text x="61.7" y="189.8">R1</text>
<text x="66.2" y="187.6">PWR_FLAG</text>
<text x="71.8" y="189.5">-12V</text>
<text x="81.8" y="187.8">C2</text>
<text x="82" y="190.3">47uF</text>
<text x="92.6" y="188.6">C6</text>
<text x="92.9" y="191.2">100nF</text>
<text x="104.1" y="188.6">C8</text>
<text x="104.3" y="191.2">100nF</text>
<text x="115.6" y="188.6">C11</text>
<text x="115.8" y="191.2">100nF</text>
<text x="130.6" y="186.7">TL074</text>
<text x="145.2" y="186.7">TL072</text>
<text x="49.3" y="192.1">1N5819</text>
<text x="61.9" y="192.4">10</text>
</g>
<g font-size="1.4" fill="#0000c2">
<text x="72.4" y="73.6">Noise generation</text>
<text x="132.1" y="123.2">CV LVL</text>
<text x="168.9" y="127.6">S&amp;H-CORE</text>
<text x="78.7" y="134.6">SAMPLE CLK LED</text>
</g>
</svg>
